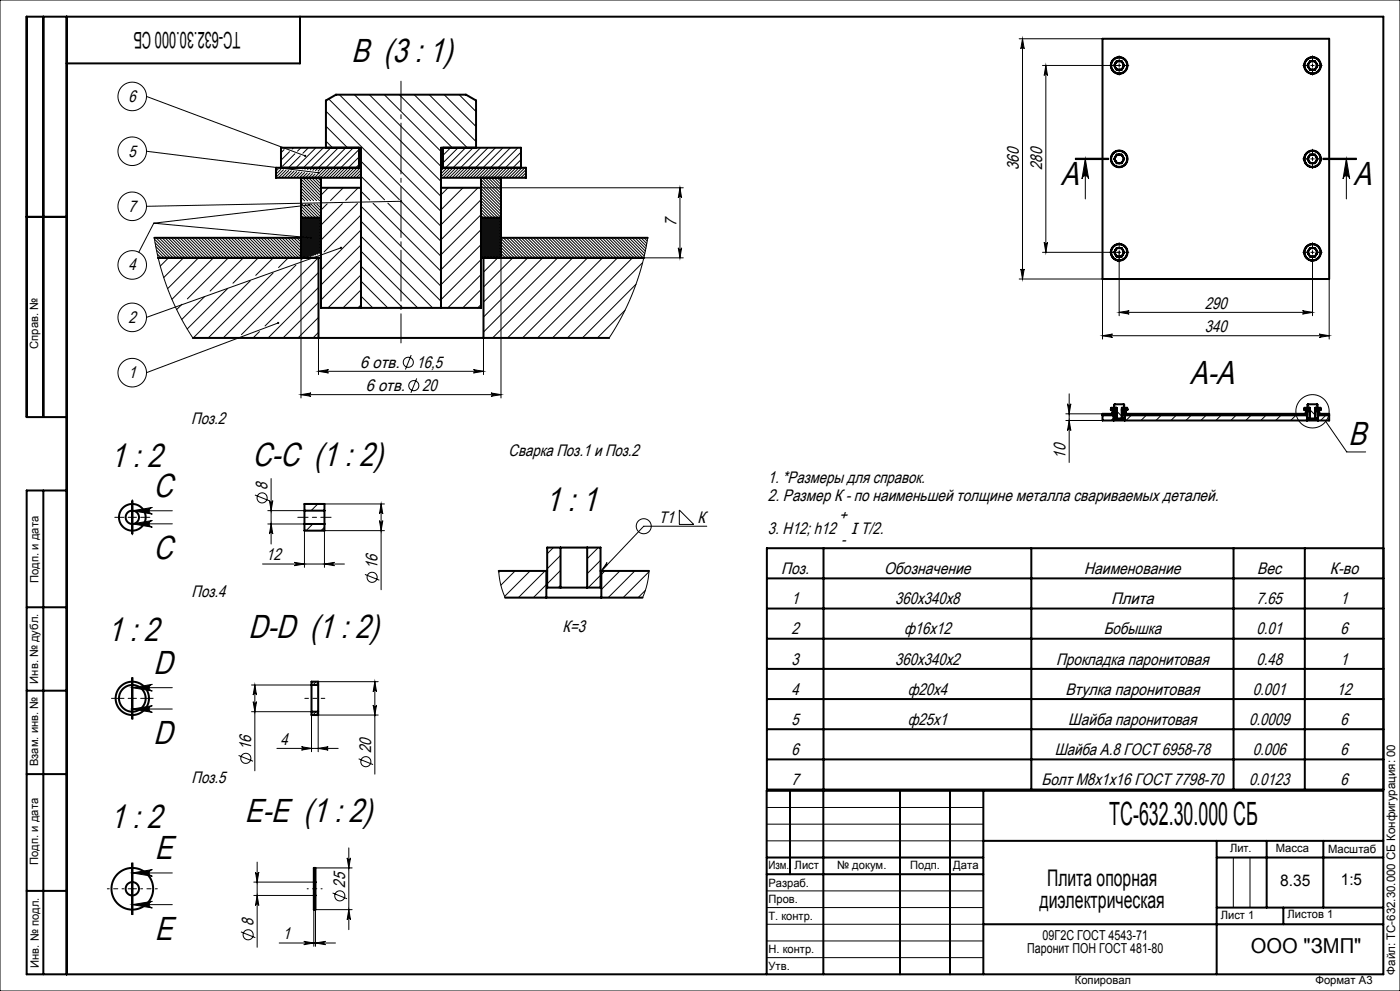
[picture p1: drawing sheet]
<svg xmlns="http://www.w3.org/2000/svg" width="420mm" height="297mm" viewBox="0 0 420 297" stroke-linecap="round" stroke-linejoin="round" font-family="sans-serif">
<g fill="none" stroke="#000" stroke-width=".3">
<path d="M0 0h420v297h-420zM305.8 11.6h25M306.8 11.6l.5 3a.5 .5 0 0 0-.5-.5 .5 .5 0 0 0-.5 .5zM306.8 11.6v72M312.8 19.6h23.5M313.8 19.6v56M313.8 19.6l.5 3a.5 .5 0 0 0-.5-.5 .5 .5 0 0 0-.5 .5zM335.8 19.1v1M393.3 19.6h1M393.8 19.1v1M44 28.9l47.5 17.8M97.8 37.8l6.4 6.5"/>
<path d="M97.8 33.3l34.5 34.5M98.6 29.6l33.7 33.7M101.8 28.4l30.5 30.5M106.3 28.4l26 26M110.8 28.4l21.5 21.5M115.3 28.4l17 17M119.8 28.4l15.9 15.9M124.3 28.4l15.9 15.9M128.8 28.4l14 14M133.3 28.4l9.5 9.5M137.7 28.4l5.1 5M44 45.3l51.5 6.5"/>
<path d="M83.4 50.7l-.6 .6M84.2 50.8l-1.4 1.4M85 50.9l-2.2 2.2M85.2 44.8l-.9 1M85.8 51l-2.3 2.3M86.6 51.1l-2.2 2.2M86.8 45.5l-2.5 2.5M87.4 51.2l-2.1 2.1M88 44.3l-.4 .4M88.2 51.3l-2 2M88.3 50.3h.1M88.5 46.1l-3.8 3.7"/>
<path d="M89 51.4l-1.9 1.9M89.2 50.3l-.1 .1M89.8 51.5l-1.8 1.8M90.1 46.7l-3.4 3.4M90.1 50.3l-.2 .2M90.3 44.3l-1 1M90.3 60l.2 .2M90.3 59.1l1.1 1.1M90.3 58.2l2 2M90.3 57.3l2.9 2.9M90.3 56.4l3.8 3.7M90.3 55.5l4.7 4.6"/>
<path d="M90.3 54.6l5.5 5.5M90.3 53.7l6 6M90.6 51.6l-1.7 1.7M90.8 53.3l5.5 5.5M91.4 51.7l-1.6 1.6M91.7 53.3l4.6 4.6M91.9 50.3l-.4 .4M92.2 51.8l-1.5 1.5M92.5 44.3l-1.6 1.6M92.6 53.3l3.7 3.7M92.8 50.3l-.5 .5M93 51.9l-1.4 1.4"/>
<path d="M93.5 53.3l2.8 2.8M93.7 50.3l-.7 .6M93.7 52l-1.2 1.3M94.4 53.3l1.9 1.9M94.5 52.1l-1.1 1.2M94.6 50.3l-.8 .7M94.8 44.3l-6 6M95.3 53.3l1 1M95.3 52.3l-1 1M96.2 53.3l.1 .1M96.4 50.3l-1 1M97 44.3l-6.3 6.3"/>
<path d="M97.3 50.3l-1.8 1.8M97.8 42.3l2 2M98.2 50.3l-3 3M98.5 56.3l-2.2 2.2M99.1 50.3l-3 3M99.3 44.3l-6 6M100.9 50.3l-3 3M101.5 44.3l-6.9 6.9M101.8 50.3l-3 3M102.7 50.3l-3 3M103 56.3l-3.8 3.8M103.6 50.3l-3 3"/>
<path d="M103.8 44.3l-6 6M105.4 50.3l-3 3M106 44.3l-9 9M106.3 50.3l-3 3M107.2 50.3l-3 3M107.5 56.3l-3.8 3.7M107.7 47.1l-6.2 6.2M107.7 49.3l-1 1M107.7 44.8l-5.5 5.5M108.1 50.3l-3 3M108.3 59.9v.1M108.3 51l-2.3 2.3"/>
<path d="M108.3 51.9l-1.4 1.4M108.3 52.8l-.5 .5M108.3 57.3l2.6 2.6M108.3 52.8l7.1 7.1M108.3 48.3l11.5 11.5M132.3 50.3h.1M132.9 44.3h.1M133.2 50.3l-.9 .9M134.1 50.3l-1.8 1.8M134.4 56.3l-2.1 2.1M135 50.3l-2.7 2.7M135.2 44.3l-2.3 2.3"/>
<path d="M136.8 50.3l-3 3M137.4 44.3l-4.5 4.5M137.7 50.3l-3 3M138.6 50.3l-3 3M138.9 56.3l-6.6 6.6M139.5 50.3l-3 3M139.7 44.3l-6 6M141.3 50.3l-3 3M141.9 44.3l-9 9M142.2 50.3l-3 3M143.1 50.3l-3 3M143.4 56.3l-11.1 11.1"/>
<path d="M144 50.3l-3 3M144.2 44.3l-6 6M144.3 56.3h60.7M144.3 58.3l6 6M144.3 56.5l6 6M144.3 54.7l6 6M144.3 59.9l-12 12M144.3 59.2l6 6M144.3 57.4l6 6M144.3 55.6l6 6M144.3 53.8l6 6M144.7 53.3l5.6 5.6"/>
<path d="M145.6 53.3l4.7 4.7M145.8 50.3l-3 3M146.4 44.3l-9 9M146.5 53.3l3.8 3.8M146.7 50.3l-3 3M147.4 53.3l2.9 2.9M147.6 50.3l-3 3M148.3 53.3l2 2M148.5 50.3l-3 3M148.7 44.3l-6 6M149.2 53.3l1.1 1.1M150.1 53.3l.2 .2"/>
<path d="M150.3 50.3l-3 3M150.9 44.3l-9 9M151.2 50.3l-3 3M152.1 50.3l-3 3M153 50.3l-3 3M153.1 44.3l-6 6M154.8 50.3l-3 3M155.4 44.3l-9 9M155.7 50.3l-3 3M156.3 47.9l-5.4 5.4M156.3 45.6l-4.7 4.7M156.3 50.1l-.2 .2"/>
<path d="M156.6 50.3l-3 3M157.5 50.3l-3 3M157.8 50.8l-2.4 2.5M157.8 52.6l-.6 .7M157.8 51.7l-1.5 1.6M204 56.3v21M204 56.3l.5 3a.5 .5 0 0 0-.5-.5 .5 .5 0 0 0-.5 .5zM322.6 47.8h10zM322.6 47.6h10M322.6 47.4h10M325.6 47.6l1 6a1 1 0 0 0-1-.9 1 1 0 0 0-1 .9zM325.6 47.6v12"/>
<path d="M393.3 47.6h1M393.8 47.1v1M396.9 47.6h10M396.9 47.4h10M396.9 47.8h10M403.9 47.6l1 6a1 1 0 0 0-1-.9 1 1 0 0 0-1 .9zM403.9 47.6v12M44 61.8l76.3-1.5 12 12M46.1 66.9l47.2 4.4M46.1 66.9l-4.5 8.7M46.3 71.3l1.6 7.7 2.5 7.8 3.3 7.3 4.2 7.2M46.3 71.7l5.6 5.6"/>
<path d="M46.5 72.8l4.5 4.5M46.7 73.9l3.4 3.4M46.8 71.3l6 6M46.9 75l2.3 2.3M47.2 76.1l1.1 1.2M47.7 71.3l6 6M48.6 71.3l6 6M49.5 71.3l6 6M50.4 71.3l6 6M50.5 77.3l-2.4 2.4M51.3 71.3l6 6M52.2 71.3l6 6"/>
<path d="M53.1 71.3l6 6M54 71.3l6 6M54.9 71.3l6 6M55 77.3l-5.9 5.9M55.8 71.3l6 6M56.7 71.3l6 6M57.6 71.3l6 6M58.5 71.3l6 6M59.4 71.3l6 6M59.5 77.3l-9.2 9.2M60.3 71.3l6 6M61.2 71.3l6 6"/>
<path d="M62.1 71.3l6 6M63 71.3l6 6M63.9 71.3l6 6M64 77.3l-12.4 12.4M64.8 71.3l6 6M65.7 71.3l6 6M66.6 71.3l6 6M67.5 71.3l6 6M68.4 71.3l6 6M68.5 77.3l-12.3 12.3M69.3 71.3l6 6M70.2 71.3l6 6"/>
<path d="M71.1 71.3l6 6M72 71.3l6 6M72.9 71.3l6 6M73 77.3l-10 9.9M73.8 71.3l6 6M74.7 71.3l6 6M75.6 71.3l6 6M76.5 71.3l6 6M77.4 71.3l6 6M77.5 77.3l-7.6 7.6M78.3 71.3l6 6M79.2 71.3l6 6"/>
<path d="M80.1 71.3l6 6M81 71.3l6 6M81.9 71.3l6 6M82 77.3l-5.3 5.2M82.8 71.3l6 6M83.7 71.3l6 6M86.5 77.3l-2.9 2.9M88.8 79.4l-21.8 21.9M90.3 77.3v42M90.3 64.4l.8 .9M90.3 63.6l1.7 1.7M90.3 62.7l2.6 2.6"/>
<path d="M90.3 61.8l3.5 3.5M90.4 65.3l-.1 .1M90.6 61.2l4.1 4.1M90.8 65.3l-.5 .5M91.3 65.3l-1 1M91.5 61.2l4.1 4.1M91.7 65.3l-1.4 1.4M92.2 65.3l-1.9 1.9M92.4 61.2l3.9 3.9M92.6 65.3l-2.3 2.3M92.8 61.4l-46.7 5.5M93.1 65.3l-2.8 2.8"/>
<path d="M93.3 61.2l3 3M93.5 65.3l-3.2 3.2M94 65.3l-3.7 3.7M94.2 61.1l2.1 2.2M94.4 65.3l-4.1 4.1M94.9 65.3l-4.6 4.6M95.1 61.1l1.2 1.3M95.3 65.3l-5 5M95.6 77.1l-23.2 23.2M95.8 65.3l-5.5 5.5M95.9 61.1l.4 .4M96.2 65.3l-5.9 5.9"/>
<path d="M96.3 71l-6 6-5.7-5.7M96.3 70.1l-6 6-4.8-4.8M96.3 69.2l-6 6-4-3.9M96.3 68.3l-6 6-3.1-3M96.3 66.5l-6 6-1.3-1.2M96.3 65.7l-6 5.9-.4-.3M96.3 66.1l-6 6M96.3 67l-6 6M96.3 67.9l-6 6M96.3 68.8l-6 6M96.3 69.7l-6 6M96.3 70.6l-6 6"/>
<path d="M96.3 71.5l-5.8 5.8M96.3 72.4l-4.9 4.9M96.3 72.8l-4.4 4.5M96.3 73.3l-3.8 3.8M96.3 73.7l-3.2 3.2M96.3 74.2l-2.5 2.5M96.3 74.6l-1.8 1.8M96.3 75.1l-1.1 1.1M96.3 75.5l-.4 .5M96.3 76.9l-.4 .4M98.2 61.1l-1.9 1.9M102.3 74.3l-58.3 20.8"/>
<path d="M102.7 61l-12.4 12.4-2.2-2.1M107.3 61l-16.9 16.8M108.3 68.9l-12 12M108.3 73.4l-12 12M108.3 77.9l-12 12M108.3 64.4l-11.1 11.1M108.3 75.3l17 17M108.3 79.8l12.5 12.5M108.3 70.8l21.5 21.5M108.3 66.3l24 24M108.3 61.8l24 24M111.9 60.9l20.4 20.4"/>
<path d="M116.4 60.9l15.9 15.9M144.3 64.6l.7 .7M144.3 63.7l1.6 1.6M144.3 62.8l2.5 2.5M144.3 61.9l3.4 3.4M144.3 61l4.3 4.3M144.3 60.1l5.2 5.2M144.3 64.3l-12 12M144.3 77.8l-12 12M144.7 65.3l-.4 .4M145.2 65.3l-.9 .8M145.6 65.3l-1.3 1.3"/>
<path d="M146.1 65.3l-1.8 1.7M146.5 65.3l-2.2 2.2M147 65.3l-2.7 2.6M147.4 65.3l-3.1 3.1M147.9 65.3l-15.6 15.5M148.3 65.3l-4 4M148.8 65.3l-4.5 4.4M149.2 65.3l-4.9 4.9M149.7 65.3l-5.4 5.3M150.1 65.3l-5.8 5.8M150.3 76.3l-5.3 5.3M150.3 76.9l.4 .4"/>
<path d="M150.3 76l1.3 1.3M150.3 75.1l2.2 2.2M150.3 74.2l3.1 3.1M150.3 73.3l4 4M150.3 72.4l4.9 4.9M150.3 71.5l5.8 5.8M150.3 67.3l-18 18M150.3 71.8l-5.5 5.5M150.3 65.5l-6 6M150.3 66l-6 6M150.3 66.4l-6 6M150.3 66.9l-6 6"/>
<path d="M150.3 67.8l-6 6M150.3 68.2l-6 6M150.3 68.7l-6 6M150.3 69.1l-6 6M150.3 69.6l-6 6M150.3 70l-6 6M150.3 70.5l-6 6M150.3 70.9l-6 6M150.3 71.4l-5.9 5.9M150.3 72.3l-5 5M150.3 72.7l-4.6 4.6M150.3 73.2l-4.1 4.1"/>
<path d="M150.3 73.6l-3.7 3.7M150.3 74.1l-3.2 3.2M150.3 74.5l-2.8 2.8M150.3 75l-2.3 2.3M150.3 75.4l-1.9 1.9M150.3 75.9l-1.4 1.4M150.3 76.8l-.5 .5M150.3 77.2l-.1 .1M150.3 77.3v42M151 71.3l6 6M151.9 71.3l6 6M152.8 71.3l6 6"/>
<path d="M153.7 71.3l6 6M153.8 77.3l-8.8 8.7M154.6 71.3l6 6M155.5 71.3l6 6M156.4 71.3l6 6M157.3 71.3l6 6M158.2 71.3l6 6M158.3 77.3l-13.3 13.2M159.1 71.3l6 6M160 71.3l6 6M160.9 71.3l6 6M161.8 71.3l6 6"/>
<path d="M162.7 71.3l6 6M162.8 77.3l-17.8 17.7M163.6 71.3l6 6M164.5 71.3l6 6M165.4 71.3l6 6M166.3 71.3l6 6M167.2 71.3l6 6M167.3 77.3l-22.3 22.2M168.1 71.3l6 6M169 71.3l6 6M169.9 71.3l6 6M170.8 71.3l6 6"/>
<path d="M171.7 71.3l6 6M171.8 77.3l-24 24M172.6 71.3l6 6M173.5 71.3l6 6M174.4 71.3l6 6M175.3 71.3l6 6M176.2 71.3l6 6M176.3 77.3l-24 24M177 71.3l6 6M177.9 71.3l6 6M178.8 71.3l6 6M179.7 71.3l6 6"/>
<path d="M180.6 71.3l6 6M180.8 77.3l-24 24M181.5 71.3l6 6M182.4 71.3l6 6M183.3 71.3l6 6M184.2 71.3l6 6M185.1 71.3l6 6M185.2 77.3l-24 24M186 71.3l6 6M186.9 71.3l6 6M187.8 71.3l5.5 5.4M188.7 71.3l4.7 4.7"/>
<path d="M189.6 71.3l4 3.9M189.7 77.3l-24 24M190.5 71.3l3.2 3.2M191.4 71.3l2.5 2.5M192.3 71.3l1.7 1.7M192.8 78.7l-22.6 22.6M193.1 77.3h11.9M193.2 71.3l1 .9M194.1 71.3l.2 .2M194.3 71.3l-1.6 7.9-2.6 7.8-3.3 7.3-4.1 7M203.5 74.3a.5 .5 0 0 0 .5 .5 .5 .5 0 0 0 .5-.5l-.5 3zM312.8 75.6h23.5"/>
<path d="M313.3 72.6a.5 .5 0 0 0 .5 .5 .5 .5 0 0 0 .5-.5l-.5 3zM335.8 75.1v19.5M393.3 75.6h1M393.8 75.1v1M393.8 78.5v16.1M54.6 91.2l-1.6 1.6M61.4 88.8l-6.9 6.9M68.3 86.5l-12.1 12.1M75.1 84.1l-17.1 17.2M77.8 99.4l-1.9 1.9M82 81.8l-19.5 19.5M83.4 96.8l-39.4 14.9"/>
<path d="M95.5 81.7l-16 16M95.5 86.2l-15.1 15.1M95.5 90.6l-10.6 10.7M95.5 95.1l-6.1 6.2M95.5 99.6l-1.6 1.7M108.3 82.4l-9.9 9.9M108.3 86.9l-5.4 5.4M108.3 91.4l-.9 .9M108.3 88.7l3.5 3.6M108.3 84.2l8 8.1M144.3 82.3l-10 10M144.3 86.8l-5.5 5.5"/>
<path d="M144.3 91.3l-1 1M187.5 93l-8.3 8.3M190.8 85.2l-16.1 16.1M305.8 83.6h25v18M306.3 80.6a.5 .5 0 0 0 .5 .5 .5 .5 0 0 0 .5-.5l-.5 3zM335.8 93.6l3-.5a.5 .5 0 0 0-.5 .5 .5 .5 0 0 0 .5 .5zM335.8 93.6h58M390.8 93.1l3 .5-3 .5a.5 .5 0 0 0 .4-.5 .5 .5 0 0 0-.4-.5zM398.8 83.6v18M90.3 118.3l3-.5a.5 .5 0 0 0-.5 .5 .5 .5 0 0 0 .5 .5zM90.3 118.3h60M95.5 111.3l3-.5a.5 .5 0 0 0-.4 .5 .5 .5 0 0 0 .4 .5z"/>
<path d="M95.5 101.3v11M95.5 111.3h49.5M123.4 106.4l-1.8 4.3M125 113.4l-1.7 4.3M142 110.8l3 .5-3 .5a.5 .5 0 0 0 .5-.5 .5 .5 0 0 0-.5-.5zM145 101.3v11M147.3 117.8l3 .5-3 .5a.5 .5 0 0 0 .5-.5 .5 .5 0 0 0-.5-.5zM320.8 118v20.6M330.8 100.6l3-.5a.5 .5 0 0 0-.5 .5 .5 .5 0 0 0 .5 .5zM330.8 100.6h68M395.8 100.1l3 .5-3 .5a.5 .5 0 0 0 .4-.5 .5 .5 0 0 0-.4-.5zM319.8 126h11"/>
<path d="M319.8 124h11M320.3 121a.5 .5 0 0 0 .5 .5 .5 .5 0 0 0 .5-.5l-.5 3zM320.8 126l.5 3a.5 .5 0 0 0-.5-.5 .5 .5 0 0 0-.5 .5zM330.8 124.4h.1M331.3 124l.4 .4M332.2 124l.4 .4M333.1 124l.4 .4M333.8 122.9l.4 .4M333.9 123.6l-.1 .2M334 122.6l-.2 .2M334.2 123.8l-.4 .4M334.2 124.3l-.2 .1"/>
<path d="M334.9 122.2l-.4 .4M334.9 122.6l-.2 .2M335 124.4l-1.7 1.6M335 123.2l1.6 1.6M337.1 122.2l-.5 .6M337.4 122.9l.4 .4M337.5 123.6l-.1 .2M337.6 122.6l-.2 .2M337.8 124.2l.2 .2M337.8 123.8l-.4 .4M337.8 124.3l-.2 .1M338.5 124l.4 .4"/>
<path d="M339.4 124l.4 .4M339.4 124.4l-1.6 1.6M340.3 124l.4 .4M341.2 124l.4 .4M342.1 124l.4 .4M343 124l.4 .4M343.9 124l.4 .4M343.9 124.4l-1.6 1.6M344.8 124l.4 .4M345.7 124l.4 .4M346.6 124l.4 .4M347.5 124l.4 .4"/>
<path d="M348.4 124l.4 .4M348.4 124.4l-1.6 1.6M349.3 124l.4 .4M350.2 124l.4 .4M351.1 124l.4 .4M352 124l.4 .4M352.9 124l.4 .4M352.9 124.4l-1.6 1.6M353.8 124l.4 .4M354.7 124l.4 .4M355.6 124l.4 .4M356.5 124l.4 .4"/>
<path d="M357.4 124l.4 .4M357.4 124.4l-1.6 1.6M358.3 124l.4 .4M359.2 124l.4 .4M360.1 124l.4 .4M361 124l.4 .4M361.9 124l.4 .4M361.9 124.4l-1.6 1.6M362.8 124l.4 .4M363.6 124l.4 .4M364.5 124l.4 .4M365.4 124l.4 .4"/>
<path d="M366.3 124l.4 .4M366.4 124.4l-1.6 1.6M367.2 124l.4 .4M368.1 124l.4 .4M369 124l.4 .4M369.9 124l.4 .4M370.8 124l.4 .4M370.8 124.4l-1.6 1.6M371.7 124l.4 .4M372.6 124l.4 .4M373.5 124l.4 .4M374.4 124l.4 .4"/>
<path d="M375.3 124l.4 .4M375.3 124.4l-1.6 1.6M376.2 124l.4 .4M377.1 124l.4 .4M378 124l.4 .4M378.9 124l.4 .4M379.8 124l.4 .4M379.8 124.4l-1.6 1.6M380.7 124l.4 .4M381.6 124l.4 .4M382.5 124l.4 .4M383.4 124l.4 .4"/>
<path d="M384.3 124l.4 .4M384.3 124.4l-1.6 1.6M385.2 124l.4 .4M386.1 124l.4 .4M387 124l.4 .4M387.9 124l.4 .4M388.8 124l.4 .4M388.8 124.4l-1.6 1.6M389.7 124l.4 .4M390.6 124l.4 .4M391.5 124l.3 .3M391.5 122.6l-.2 .2"/>
<path d="M391.8 123.4l.2 .2M391.8 123.6v.1M392.1 122.8l.1 .1M392.1 125.6l-.4 .4M392.2 123.8l-.4 .4M392.2 124.2l-.3 .2M392.3 122.1l.1 .1M392.4 122.6l-.2 .2M392.9 122.6h-.1M393 124.8l-.7 .6M393 122.8l1.6 1.6M394.7 123l-.1 .2"/>
<path d="M395.4 123.4l.2 .2M395.4 123.6v.1M395.5 122.2l-.6 .6M395.7 122.8l.1 .1M395.8 123.8l-.4 .4M395.8 124.2l-.3 .2M396 124l.4 .4M396 122.6l-.2 .2M396.9 124l.4 .4M397.7 126.3l6.3 9.1h5.7M397.8 124l.4 .4M397.8 124.4l-1.6 1.6"/>
<path d="M398.7 124l.1 .1M38.4 155h2.5M39.5 150.1v9.9M39.7 150.1v9.9M39.7 153.1h12M39.7 157h12M39.7 153.1l6-1a1 1 0 0 0-1 1 1 1 0 0 0 1 1zM39.7 157l6-1a1 1 0 0 0-1 1 1 1 0 0 0 1 1zM39.9 150.1v9.9M76.5 148.3l4.3 1.8M80.3 157h11M80.3 153h11"/>
<path d="M80.8 150a.5 .5 0 0 0 .5 .5 .5 .5 0 0 0 .5-.5l-.5 3zM81.3 143.4v19.6M81.3 157l.5 3a.5 .5 0 0 0-.5-.4 .5 .5 0 0 0-.5 .4zM91.3 159v11M93.8 157l-2 2M95.3 151l-2 2M97.3 158l-1 1M97.3 151h18M113.8 156a.5 .5 0 0 0 .5 .5 .5 .5 0 0 0 .5-.5l-.5 3zM114.3 151l.5 3a.5 .5 0 0 0-.5-.4 .5 .5 0 0 0-.5 .4zM114.3 151v25.8M115.3 159h-18v11"/>
<path d="M203.8 152.8l4.3 4.4h-4.3zM212 157.7h-18.9l-12.7 13.4M78.8 169h24.5M88.3 168.5l3 .5-3 .5a.5 .5 0 0 0 .5-.5 .5 .5 0 0 0-.5-.5zM97.3 169l3-.5a.5 .5 0 0 0-.4 .5 .5 .5 0 0 0 .4 .5zM109.5 172.2l4.3 1.7M149.6 171.1l.6 4.1 1.3 3.9M150 171.1l-.4 .4M154.5 171.1l-4.2 4.3M159 171.1l-7.6 7.6M163.5 171.1l-8 8M163.9 175.2l-3.9 3.9"/>
<path d="M166 164.1l-1.8 1.9M168.2 166.5l-4 4M168.2 171l-4 4M168.2 175.4l-.7 .7M179.5 164.1l-3.3 3.3M180.2 172.4l-3.7 3.7M180.2 167.9l-4 4M181.5 171.1l-1.1 1.1M182.1 168.6v.7l-1.7 1.8zM186 171.1l-5.6 5.6M190.5 171.1l-8 8M193.6 176.9l-2.2 2.2"/>
<path d="M194.7 171.4l-7.8 7.7M194.7 171.1l-.6 4.1-1.3 3.9M38.4 209.3h2.5M39.5 203.1v12.4M39.7 203.1v12.4M39.7 206.1h12M39.7 212.5h12M39.7 206.1l6-1a1 1 0 0 0-1 1 1 1 0 0 0 1 1zM39.7 212.5l6-1a1 1 0 0 0-1 1 1 1 0 0 0 1 1zM39.9 203.1v12.4M75.5 205.3h18M75.5 213.3h18"/>
<path d="M76 210.3a.5 .5 0 0 0 .5 .5 .5 .5 0 0 0 .5-.5l-.5 3zM76.5 205.3v25.7M76.5 205.3l.5 3a.5 .5 0 0 0-.5-.5 .5 .5 0 0 0-.5 .5zM93.5 214.3v11M93.9 213.3l-.4 .5M94 204.3l-.5 .5M94.8 213.3l-1 1M94.9 204.3l-1 1M95.5 204.3h18M95.5 204.6l-.7 .7M95.5 213.6l-.8 .7M112 211.3a.5 .5 0 0 0 .5 .5 .5 .5 0 0 0 .5-.5l-.5 3z"/>
<path d="M112.5 204.3v27.7M112.5 204.3l.5 3a.5 .5 0 0 0-.5-.5 .5 .5 0 0 0-.5 .5zM113.5 214.3h-18v11M71.6 226.4l4.3 1.7M83.1 224.3h18.4M90.5 223.8l3 .5-3 .5a.5 .5 0 0 0 .4-.5 .5 .5 0 0 0-.4-.5zM95.5 224.3l3-.5a.5 .5 0 0 0-.5 .5 .5 .5 0 0 0 .5 .5zM107.6 227.4l4.3 1.7M39.5 258.6v15.5M39.7 258.6v15.5M39.9 258.6v15.5M77.1 258.4v25.5"/>
<path d="M104.1 257.1a.5 .5 0 0 0 .5 .5 .5 .5 0 0 0 .5-.5l-.5 3zM104.6 254.1v24.5M230 242h65M230 247h65M230 252h65M370 257v15M375 257v15M38.4 266.4h2.5M39.7 261.6h12M39.7 271.1h12M39.7 261.6l6-1a1 1 0 0 0-1 1 1 1 0 0 0 1 1zM39.7 271.1l6-1a1 1 0 0 0-1 1 1 1 0 0 0 1 1z"/>
<path d="M72.3 279.3l4.3 1.7M76.1 268.4h18M76.1 264.4h18M76.6 261.4a.5 .5 0 0 0 .5 .4 .5 .5 0 0 0 .5-.4l-.5 3zM77.1 268.4l.5 3a.5 .5 0 0 0-.5-.5 .5 .5 0 0 0-.5 .5zM94.1 272.6v11M94.6 260.1h11M94.6 260.5l-.5 .5M94.6 261.4l-.5 .5M94.6 262.3l-.5 .5M94.6 263.2l-.5 .5M94.6 264.1l-.3 .3"/>
<path d="M94.6 268.6l-.5 .5M94.6 269.5l-.5 .5M94.6 270.4l-.5 .5M94.6 271.3l-.5 .5M94.6 272.2l-.4 .4M99.8 267.6l4.3 1.8M104.6 272.6l.5 3a.5 .5 0 0 0-.5-.5 .5 .5 0 0 0-.5 .5zM105.6 272.6h-11v11M230 267h65M230 272h65M230 277h65M83.8 282.6h16.8"/>
<path d="M91.1 282.1l3 .5-3 .5a.5 .5 0 0 0 .5-.5 .5 .5 0 0 0-.5-.5zM94.6 282.6l3-.5a.5 .5 0 0 0-.4 .5 .5 .5 0 0 0 .4 .5zM230 282h65M230 287h65"/>
<circle cx="39.7" cy="28.9" r="4.3"/>
<circle cx="39.7" cy="45.3" r="4.3"/>
<circle cx="39.7" cy="79.4" r="4.3"/>
<circle cx="39.7" cy="61.8" r="4.3"/>
<circle cx="39.7" cy="95.1" r="4.3"/>
<circle cx="39.7" cy="111.7" r="4.3"/>
<circle cx="122.5" cy="108.6" r="1.51"/>
<circle cx="124.1" cy="115.6" r="1.51"/>
<circle cx="393.8" cy="123.3" r="5"/>
<circle cx="78.6" cy="149.2" r="1.51"/>
<circle cx="193.1" cy="157.7" r="2.25"/>
<circle cx="111.6" cy="173" r="1.51"/>
<circle cx="73.7" cy="227.3" r="1.51"/>
<circle cx="109.7" cy="228.3" r="1.51"/>
<circle cx="101.9" cy="268.5" r="1.51"/>
<circle cx="74.4" cy="280.2" r="1.51"/>
</g>
<g fill="none" stroke="#000" stroke-width=".6">
<path d="M13 5v120M20 5v287M90 5v14h-70M330.8 11.6h68v72h-68zM334.6 19l-.4 .6 .4 .7M334.6 19l-.1 .6 .1 .7M335.8 18.3l-.7 .2-.5 .5M335.8 18.3h-.8l-.4 .7M335.8 18.3l.6 .2 .5 .5M335.8 18.3h.7l.4 .7M336.9 19l.2 .6-.2 .7M336.9 19l.4 .6-.4 .7"/>
<path d="M392.6 19l-.3 .6 .3 .7M392.6 19l-.1 .6 .1 .7M393.8 18.3h-.8l-.4 .7M393.8 18.3l-.7 .2-.5 .5M393.8 18.3l.6 .2 .5 .5M393.8 18.3h.7l.4 .7M394.9 19l.2 .6-.2 .7M394.9 19l.4 .6-.4 .7M334.6 20.3l.4 .6h.8M334.6 20.3l.5 .4 .7 .2M336.9 20.3l-.5 .4-.6 .2M336.9 20.3l-.4 .6h-.7"/>
<path d="M392.6 20.3l.4 .6h.8M392.6 20.3l.5 .4 .7 .2M394.9 20.3l-.5 .4-.6 .2M394.9 20.3l-.4 .6h-.7M84.3 50.3v-6h24v48M90.3 53.3v24M96.3 53.3v39h48v-39M96.3 56.3h12M97.8 44.3v-14.2l3-1.7h39l3 1.7v14.2M107.7 44.3v6M108.3 50.3h-25.5v3h25.5M132.3 50.3h25.5v3h-25.5"/>
<path d="M132.3 56.3h12M132.9 44.3v6M150.3 53.3v24M156.3 50.3v-6h-24v48M334.6 47l-.4 .6 .4 .7M334.6 47l-.1 .6 .1 .7M334.6 48.3l.4 .6h.8M334.6 48.3l.5 .4 .7 .2M335.8 46.3l-.7 .2-.5 .5M335.8 46.3h-.8l-.4 .7M335.8 46.3l.6 .2 .5 .5M335.8 46.3h.7l.4 .7"/>
<path d="M336.9 48.3l-.5 .4-.6 .2M336.9 48.3l-.4 .6h-.7M336.9 47l.2 .6-.2 .7M336.9 47l.4 .6-.4 .7M392.6 47l-.3 .6 .3 .7M392.6 47l-.1 .6 .1 .7M392.6 48.3l.5 .4 .7 .2M392.6 48.3l.4 .6h.8M393.8 46.3h-.8l-.4 .7M393.8 46.3l-.7 .2-.5 .5M393.8 46.3l.6 .2 .5 .5M393.8 46.3h.7l.4 .7"/>
<path d="M394.9 48.3l-.5 .4-.6 .2M394.9 48.3l-.4 .6h-.7M394.9 47l.2 .6-.2 .7M394.9 47l.4 .6-.4 .7M8 65h12M46.3 71.3h44M47.5 77.3h48.8M90.3 65.3h6M95.5 77.3v24M144.3 65.3h6M144.3 77.3h48.8M145 77.3v24"/>
<path d="M150.3 71.3h44M334.6 75l-.4 .6 .4 .7M334.6 75l-.1 .6 .1 .7M334.6 76.3l.4 .6h.8M334.6 76.3l.5 .4 .7 .2M335.8 74.3l-.7 .2-.5 .5M335.8 74.3h-.8l-.4 .7M335.8 74.3l.6 .2 .5 .5M335.8 74.3h.7l.4 .7M336.9 76.3l-.5 .4-.6 .2M336.9 76.3l-.4 .6h-.7M336.9 75l.2 .6-.2 .7"/>
<path d="M336.9 75l.4 .6-.4 .7M392.6 75l-.3 .6 .3 .7M392.6 75l-.1 .6 .1 .7M392.6 76.3l.5 .4 .7 .2M392.6 76.3l.4 .6h.8M393.8 74.3h-.8l-.4 .7M393.8 74.3l-.7 .2-.5 .5M393.8 74.3l.6 .2 .5 .5M393.8 74.3h.7l.4 .7M394.9 76.3l-.5 .4-.6 .2M394.9 76.3l-.4 .6h-.7M394.9 75l.2 .6-.2 .7"/>
<path d="M394.9 75l.4 .6-.4 .7M57.9 101.3h37.6M95.5 101.3h49.5M145 101.3h37.7M20 125h-12v-120h407v287h-407v-145h12M330.8 124.4h3.4M333.4 122.6v-.4h1.6v3.2M333.8 124h-3v2h3.3M333.8 123.6h.4M333.8 122.8v1.6M334.1 126h3.3M334.2 122.8l-.1 3.2"/>
<path d="M334.2 123h.8M334.3 122.2v-.9l.2-.1h2.6l.2 .1v.9M334.9 122.2v.4M335 122.6h-1.7v.2h1.7M336.6 122.6h1.7v.2h-1.7M336.6 123h.8M336.6 122.2v.4M337.4 122.8v2.6h-3.2M337.4 123.6h.4M337.4 124.4h54.8M337.4 124.4v1.6M337.4 126h54.7"/>
<path d="M337.8 122.8v1.6M337.8 124h54M338.2 122.6v-.4h-1.6v3.2M391.4 122.6v-.4h1.6v3.2M391.8 122.8v1.6M391.8 123.6h.4M392.1 126h3.3M392.1 124.4v1.6M392.2 122.8v2.6h3.2v-2.6M392.2 123h.8M392.2 122.2v-.9l.3-.1h2.6l.2 .1v.9M393 122.6h-1.7v.2h1.7"/>
<path d="M394.6 122.6h1.7v.2h-1.7M394.6 123h.8M395.4 123.6h.4M395.4 124.4h3.4M395.4 124.4v1.6M395.8 124h3v2h-3.4M395.8 122.8v1.6M396.2 122.6v-.4h-1.6v3.2M13 147v145M91.3 153v4M91.3 153h6M91.3 153v-2h6v2"/>
<path d="M91.3 157v2h6v-2M91.3 157h6M97.3 153v4M149.6 171.1h14.3M151.5 179.1h12.4M163.9 179.1h16.5M163.9 171.1h.3M163.9 171.1v8M168.2 176.1h8M168.2 164.1h8M168.2 164.1v12M168.2 164.1h-4v12h4"/>
<path d="M176.2 164.1v12M176.2 164.1h4v12h-4M180.2 171.1h.2M180.4 171.1v8M180.4 179.1h12.4M180.4 171.1h14.3M230.1 164.3h185v72.3h-185zM230.1 173.3h185M247.1 164.3v72.3M309.4 164.3v72.3M370.1 164.3v72.3M391.4 164.3v72.3"/>
<path d="M8 182h12M230.1 182.4h185M230.1 191.4h185M8 207h12M93.5 205.3v8M93.5 205.3h2M93.5 205.3v-1h2v1M93.5 213.3v1h2v-1M93.5 213.3h2M95.5 205.3v8M230.1 200.5h185M230.1 209.5h185"/>
<path d="M230.1 218.5h185M8 232h12M230.1 227.6h185M237 237v25M247 237v55M270 237v55M285 237v55M295 237v55M415 237h-185v55M230 257h65M295 252h120M365 252v40"/>
<path d="M365 257h50M380 252v20M397 252v20M8 267h12M94.1 264.4v4M94.1 264.4h.5M94.1 264.4v-4.3h.5v4.3M94.1 268.4v4.2h.5v-4.2M94.1 268.4h.5M94.6 264.4v4M230 262h65M295 277h120"/>
<path d="M365 272h50M385 272v5"/>
<circle cx="335.8" cy="19.6" r="2.5"/>
<circle cx="335.8" cy="19.6" r="2.4"/>
<circle cx="393.8" cy="19.6" r="2.4"/>
<circle cx="393.8" cy="19.6" r="2.5"/>
<circle cx="335.8" cy="47.6" r="2.5"/>
<circle cx="335.8" cy="47.6" r="2.4"/>
<circle cx="393.8" cy="47.6" r="2.5"/>
<circle cx="393.8" cy="47.6" r="2.4"/>
<circle cx="335.8" cy="75.6" r="2.5"/>
<circle cx="335.8" cy="75.6" r="2.4"/>
<circle cx="393.8" cy="75.6" r="2.5"/>
<circle cx="393.8" cy="75.6" r="2.4"/>
<circle cx="39.7" cy="155" r="4"/>
<circle cx="39.7" cy="155" r="2"/>
<circle cx="39.7" cy="209.3" r="4"/>
<circle cx="39.7" cy="209.3" r="5"/>
<circle cx="39.7" cy="266.4" r="2"/>
<circle cx="39.7" cy="266.4" r="6.2"/>
</g>
<path d="M120.3 102.8v-78.5" fill="none" stroke="#000" stroke-width=".3" stroke-dasharray="15.2 1.3 1.3 1.3" stroke-dashoffset="6.5"/>
<g fill="none" stroke="#000" stroke-width=".3" stroke-dasharray="15.2 1.3 1.3 1.3">
<path d="M334.8 19.6h-1.9M335.8 18.6v-1.9M336.8 19.6h1.9M392.8 19.6h-1.9M393.8 18.6v-1.9M394.8 19.6h1.9M335.8 20.6v1.9M393.8 20.6v1.9M392.8 47.6h-1.9M393.8 46.6v-1.9M393.8 48.6v1.9M394.8 47.6h1.9"/>
<path d="M334.8 75.6h-1.9M335.8 74.6v-1.9M335.8 76.6v1.9M336.8 75.6h1.9M392.8 75.6h-1.9M393.8 74.6v-1.9M393.8 76.6v1.9M394.8 75.6h1.9M37.2 155h-2.8M39.7 152.5v-2.7M39.7 157.5v2.8M42.2 155h2.7"/>
<path d="M37.2 209.3h-3.8M39.7 206.8v-3.8M39.7 211.8v3.7M42.2 209.3h3.7"/>
</g>
<path d="M37.2 266.4h-5M39.7 263.9v-5M39.7 268.9v5M42.2 266.4h5" fill="none" stroke="#000" stroke-width=".3" stroke-dasharray="15.2 1.3 1.3 1.3" stroke-dashoffset="14.6"/>
<path d="M96.6 266.4h-4.5" fill="none" stroke="#000" stroke-width=".3" stroke-dasharray="15.2 1.3 1.3 1.3" stroke-dashoffset="14.9"/>
<path d="M99.3 155h-10" fill="none" stroke="#000" stroke-width=".3" stroke-dasharray="15.2 1.3 1.3 1.3" stroke-dashoffset="12.1"/>
<path d="M97.5 209.3h-6" fill="none" stroke="#000" stroke-width=".3" stroke-dasharray="15.2 1.3 1.3 1.3" stroke-dashoffset="14.1"/>
<g fill="#000">
<path d="M313.8 19.6l.5 3a.5 .5 0 0 0-.5-.5 .5 .5 0 0 0-.5 .5zM313.3 72.6a.5 .5 0 0 0 .5 .5 .5 .5 0 0 0 .5-.5l-.5 3zM204 56.3l.5 3a.5 .5 0 0 0-.5-.5 .5 .5 0 0 0-.5 .5zM203.5 74.3a.5 .5 0 0 0 .5 .5 .5 .5 0 0 0 .5-.5l-.5 3z"/>
<path d="M91.3 46.5v.5h.5l.1-.2-.4-.1 .4 .1-.1-.3zM95.3 51.5v.5h.5l.1-.2h-.4h.4l-.1-.3zM120.1 60.1a.33 .33 0 0 0 .1 .5 .33 .33 0 0 0 .4-.3h-.3h.3l-.1-.3zM102.1 74a.33 .33 0 0 0 .1 .6 .33 .33 0 0 0 .4-.4l-.3 .1 .3-.1-.2-.2zM83.2 96.6a.33 .33 0 0 0 .2 .5 .33 .33 0 0 0 .4-.4l-.4 .1 .4-.1-.3-.2zM92.6 61.2a.33 .33 0 0 0 .1 .5 .33 .33 0 0 0 .4-.3h-.3h.3l-.1-.3zM93 71.1l.1 .4h.5v-.2h-.3h.3l-.1-.3zM39.7 261.6l6-1a1 1 0 0 0-1 1 1 1 0 0 0 1 1zM39.7 271.1l6-1a1 1 0 0 0-1 1 1 1 0 0 0 1 1zM39.7 206.1l6-1a1 1 0 0 0-1 1 1 1 0 0 0 1 1zM39.7 212.5l6-1a1 1 0 0 0-1 1 1 1 0 0 0 1 1zM39.7 153.1l6-1a1 1 0 0 0-1 1 1 1 0 0 0 1 1zM39.7 157l6-1a1 1 0 0 0-1 1 1 1 0 0 0 1 1zM182.1 168.6v.7l-1.7 1.8z"/>
<path d="M403.9 47.6l1 6a1 1 0 0 0-1-.9 1 1 0 0 0-1 .9zM325.6 47.6l1 6a1 1 0 0 0-1-.9 1 1 0 0 0-1 .9z"/>
<path d="M306.3 80.6a.5 .5 0 0 0 .5 .5 .5 .5 0 0 0 .5-.5l-.5 3zM306.8 11.6l.5 3a.5 .5 0 0 0-.5-.5 .5 .5 0 0 0-.5 .5zM320.8 126l.5 3a.5 .5 0 0 0-.5-.5 .5 .5 0 0 0-.5 .5zM320.3 121a.5 .5 0 0 0 .5 .5 .5 .5 0 0 0 .5-.5l-.5 3z"/>
<path d="M335.8 93.6l3-.5a.5 .5 0 0 0-.5 .5 .5 .5 0 0 0 .5 .5zM390.8 93.1l3 .5-3 .5a.5 .5 0 0 0 .4-.5 .5 .5 0 0 0-.4-.5zM330.8 100.6l3-.5a.5 .5 0 0 0-.5 .5 .5 .5 0 0 0 .5 .5zM395.8 100.1l3 .5-3 .5a.5 .5 0 0 0 .4-.5 .5 .5 0 0 0-.4-.5zM95.5 111.3l3-.5a.5 .5 0 0 0-.4 .5 .5 .5 0 0 0 .4 .5zM142 110.8l3 .5-3 .5a.5 .5 0 0 0 .5-.5 .5 .5 0 0 0-.5-.5zM90.3 118.3l3-.5a.5 .5 0 0 0-.5 .5 .5 .5 0 0 0 .5 .5zM147.3 117.8l3 .5-3 .5a.5 .5 0 0 0 .5-.5 .5 .5 0 0 0-.5-.5z"/>
<path d="M104.1 257.1a.5 .5 0 0 0 .5 .5 .5 .5 0 0 0 .5-.5l-.5 3zM104.6 272.6l.5 3a.5 .5 0 0 0-.5-.5 .5 .5 0 0 0-.5 .5zM76.5 205.3l.5 3a.5 .5 0 0 0-.5-.5 .5 .5 0 0 0-.5 .5zM76 210.3a.5 .5 0 0 0 .5 .5 .5 .5 0 0 0 .5-.5l-.5 3z"/>
<path d="M77.1 268.4l.5 3a.5 .5 0 0 0-.5-.5 .5 .5 0 0 0-.5 .5zM76.6 261.4a.5 .5 0 0 0 .5 .4 .5 .5 0 0 0 .5-.4l-.5 3zM112 211.3a.5 .5 0 0 0 .5 .5 .5 .5 0 0 0 .5-.5l-.5 3zM112.5 204.3l.5 3a.5 .5 0 0 0-.5-.5 .5 .5 0 0 0-.5 .5zM113.8 156a.5 .5 0 0 0 .5 .5 .5 .5 0 0 0 .5-.5l-.5 3zM114.3 151l.5 3a.5 .5 0 0 0-.5-.4 .5 .5 0 0 0-.5 .4zM81.3 157l.5 3a.5 .5 0 0 0-.5-.4 .5 .5 0 0 0-.5 .4zM80.8 150a.5 .5 0 0 0 .5 .5 .5 .5 0 0 0 .5-.5l-.5 3z"/>
<path d="M91.1 282.1l3 .5-3 .5a.5 .5 0 0 0 .5-.5 .5 .5 0 0 0-.5-.5zM94.6 282.6l3-.5a.5 .5 0 0 0-.4 .5 .5 .5 0 0 0 .4 .5zM90.5 223.8l3 .5-3 .5a.5 .5 0 0 0 .4-.5 .5 .5 0 0 0-.4-.5zM95.5 224.3l3-.5a.5 .5 0 0 0-.5 .5 .5 .5 0 0 0 .5 .5zM88.3 168.5l3 .5-3 .5a.5 .5 0 0 0 .5-.5 .5 .5 0 0 0-.5-.5zM97.3 169l3-.5a.5 .5 0 0 0-.4 .5 .5 .5 0 0 0 .4 .5z"/>
</g>
<g font-size="10">
<text x="105.4" y="18.6">В (3 : 1)</text>
<text x="318.3" y="55.5">А</text>
<text x="406" y="55.5">А</text>
<text x="357" y="115">А-А</text>
<text x="404.5" y="133.4">В</text>
<text x="33.2" y="140">1 : 2</text>
<text x="75.8" y="139.7">C-C (1 : 2)</text>
<text x="46" y="149">C</text>
<text x="163.7" y="153">1 : 1</text>
<text x="46" y="167.5">C</text>
<text x="74.5" y="191.3">D-D (1 : 2)</text>
<text x="32.2" y="192.2">1 : 2</text>
<text x="46" y="202">D</text>
<text x="46" y="223">D</text>
<text x="33" y="248.2">1 : 2</text>
<text x="73.5" y="246.3">E-E (1 : 2)</text>
<text x="46.5" y="257.5">E</text>
<text x="46.5" y="281.6">E</text>
</g>
<text font-size="9.6" x="332.8" y="247.3">ТС-632.30.000 СБ</text>
<g font-size="6.9">
<text x="72.1" y="9.6" transform="rotate(-180 72.1 9.6)">ТС-632.30.000 СБ</text>
<text x="314.1" y="265.6">Плита опорная</text>
<text x="311.8" y="272.1">диэлектрическая</text>
</g>
<text font-size="6.2" x="375.2" y="285.5">ООО &quot;ЗМП&quot;</text>
<g font-size="5">
<text x="38.6" y="30.5">6</text>
<text x="38.6" y="46.9">5</text>
<text x="305.7" y="50.9" transform="rotate(-90 305.7 50.9)">360</text>
<text x="312.7" y="50.9" transform="rotate(-90 312.7 50.9)">280</text>
<text x="38.6" y="63.4">7</text>
<text x="202.9" y="67.9" transform="rotate(-90 202.9 67.9)">7</text>
<text x="38.6" y="81">4</text>
<text x="361.5" y="92.5">290</text>
<text x="38.6" y="96.7">2</text>
<text x="361.5" y="99.5">340</text>
<text x="38.6" y="113.3">1</text>
<text x="108.1" y="110.2">6 отв.</text>
<text x="125" y="110.2">16,5</text>
<text x="109.7" y="117.2">6 отв.</text>
<text x="126.6" y="117.2">20</text>
<text x="57.4" y="127">Поз.2</text>
<text x="152.5" y="136.8">Сварка Поз.1 и Поз.2</text>
<text x="319.7" y="137.5" transform="rotate(-90 319.7 137.5)">10</text>
<text x="80.2" y="146.7" transform="rotate(-90 80.2 146.7)">8</text>
<text x="230.4" y="144.7">1. *Размеры для справок.</text>
<text x="230.4" y="150.2">2. Размер К - по наименьшей толщине металла свариваемых деталей.</text>
<text x="251.9" y="155.7">+</text>
<text x="197.6" y="156.6">Т1</text>
<text x="209.3" y="156.6">К</text>
<text x="230.4" y="160">3. H12; h12</text>
<text x="79.9" y="168">12</text>
<text x="252.3" y="163.3">-</text>
<text x="113.2" y="170.5" transform="rotate(-90 113.2 170.5)">16</text>
<text x="234.4" y="172">Поз.</text>
<text x="265.2" y="172">Обозначение</text>
<text x="325.3" y="172">Наименование</text>
<text x="377.1" y="172">Вес</text>
<text x="399" y="172">К-во</text>
<text x="57.5" y="178.8">Поз.4</text>
<text x="237.5" y="181.1">1</text>
<text x="268.6" y="181.1">360х340х8</text>
<text x="333.4" y="181.1">Плита</text>
<text x="376.9" y="181.1">7.65</text>
<text x="402.2" y="181.1">1</text>
<text x="168.7" y="189.5">К=3</text>
<text x="237.5" y="190.1">2</text>
<text x="271.2" y="190.1">ф16х12</text>
<text x="331.1" y="190.1">Бобышка</text>
<text x="376.9" y="190.1">0.01</text>
<text x="402.2" y="190.1">6</text>
<text x="237.5" y="199.2">3</text>
<text x="268.6" y="199.2">360х340х2</text>
<text x="316.8" y="199.2">Прокладка паронитовая</text>
<text x="376.9" y="199.2">0.48</text>
<text x="402.2" y="199.2">1</text>
<text x="237.5" y="208.2">4</text>
<text x="272.3" y="208.2">ф20х4</text>
<text x="319.6" y="208.2">Втулка паронитовая</text>
<text x="375.8" y="208.2">0.001</text>
<text x="401.1" y="208.2">12</text>
<text x="237.5" y="217.3">5</text>
<text x="272.3" y="217.3">ф25х1</text>
<text x="320.5" y="217.3">Шайба паронитовая</text>
<text x="374.7" y="217.3">0.0009</text>
<text x="402.2" y="217.3">6</text>
<text x="75.4" y="224.8" transform="rotate(-90 75.4 224.8)">16</text>
<text x="84.2" y="223.2">4</text>
<text x="111.4" y="225.8" transform="rotate(-90 111.4 225.8)">20</text>
<text x="237.5" y="226.3">6</text>
<text x="316.4" y="226.3">Шайба A.8 ГОСТ 6958-78</text>
<text x="375.8" y="226.3">0.006</text>
<text x="402.2" y="226.3">6</text>
<text x="57.5" y="234.6">Поз.5</text>
<text x="237.5" y="235.3">7</text>
<text x="312.4" y="235.3">Болт M8x1x16 ГОСТ 7798-70</text>
<text x="374.7" y="235.3">0.0123</text>
<text x="402.2" y="235.3">6</text>
<text x="103.6" y="266" transform="rotate(-90 103.6 266)">25</text>
<text x="76.1" y="277.7" transform="rotate(-90 76.1 277.7)">8</text>
<text x="84.9" y="281.5">1</text>
</g>
<g font-size="4.8">
<text x="384" y="265.6">8.35</text>
<text x="402.3" y="265.3">1:5</text>
</g>
<text font-size="4.7" x="255.3" y="160.1">I T/2.</text>
<g font-size="4.1">
<text x="312.8" y="281.6">09Г2С ГОСТ 4543-71</text>
<text x="308.2" y="285.6">Паронит ПОН ГОСТ 481-80</text>
</g>
<text font-size="3.5" x="418.6" y="292.1" transform="rotate(-90 418.6 292.1)">Файл: ТС-632.30.000 СБ Конфигурация: 00</text>
<g font-size="3.4">
<text x="11.5" y="104.5" transform="rotate(-90 11.5 104.5)">Справ. №</text>
<text x="11.6" y="174.7" transform="rotate(-90 11.6 174.7)">Подп. и дата</text>
<text x="11.4" y="204.9" transform="rotate(-90 11.4 204.9)">Инв. № дубл.</text>
<text x="11.4" y="229.6" transform="rotate(-90 11.4 229.6)">Взам. инв. №</text>
<text x="369" y="255.5">Лит.</text>
<text x="382.8" y="255.5">Масса</text>
<text x="398.4" y="255.6">Масштаб</text>
<text x="11.4" y="259.2" transform="rotate(-90 11.4 259.2)">Подп. и дата</text>
<text x="230.5" y="260.5">Изм.</text>
<text x="238.4" y="260.4">Лист</text>
<text x="251.1" y="260.4">№ докум.</text>
<text x="273" y="260.4">Подп.</text>
<text x="286" y="260.4">Дата</text>
<text x="230.5" y="265.7">Разраб.</text>
<text x="230.5" y="275.7">Т. контр.</text>
<text x="230.6" y="270.7">Пров.</text>
<text x="366.2" y="275.3">Лист 1</text>
<text x="386.3" y="275.2">Листов 1</text>
<text x="230.6" y="285.7">Н. контр.</text>
<text x="11.6" y="290" transform="rotate(-90 11.6 290)">Инв. № подл.</text>
<text x="230.6" y="290.7">Утв.</text>
<text x="322.5" y="295">Копировал</text>
<text x="394.6" y="295">Формат А3</text>
</g>
</svg>
